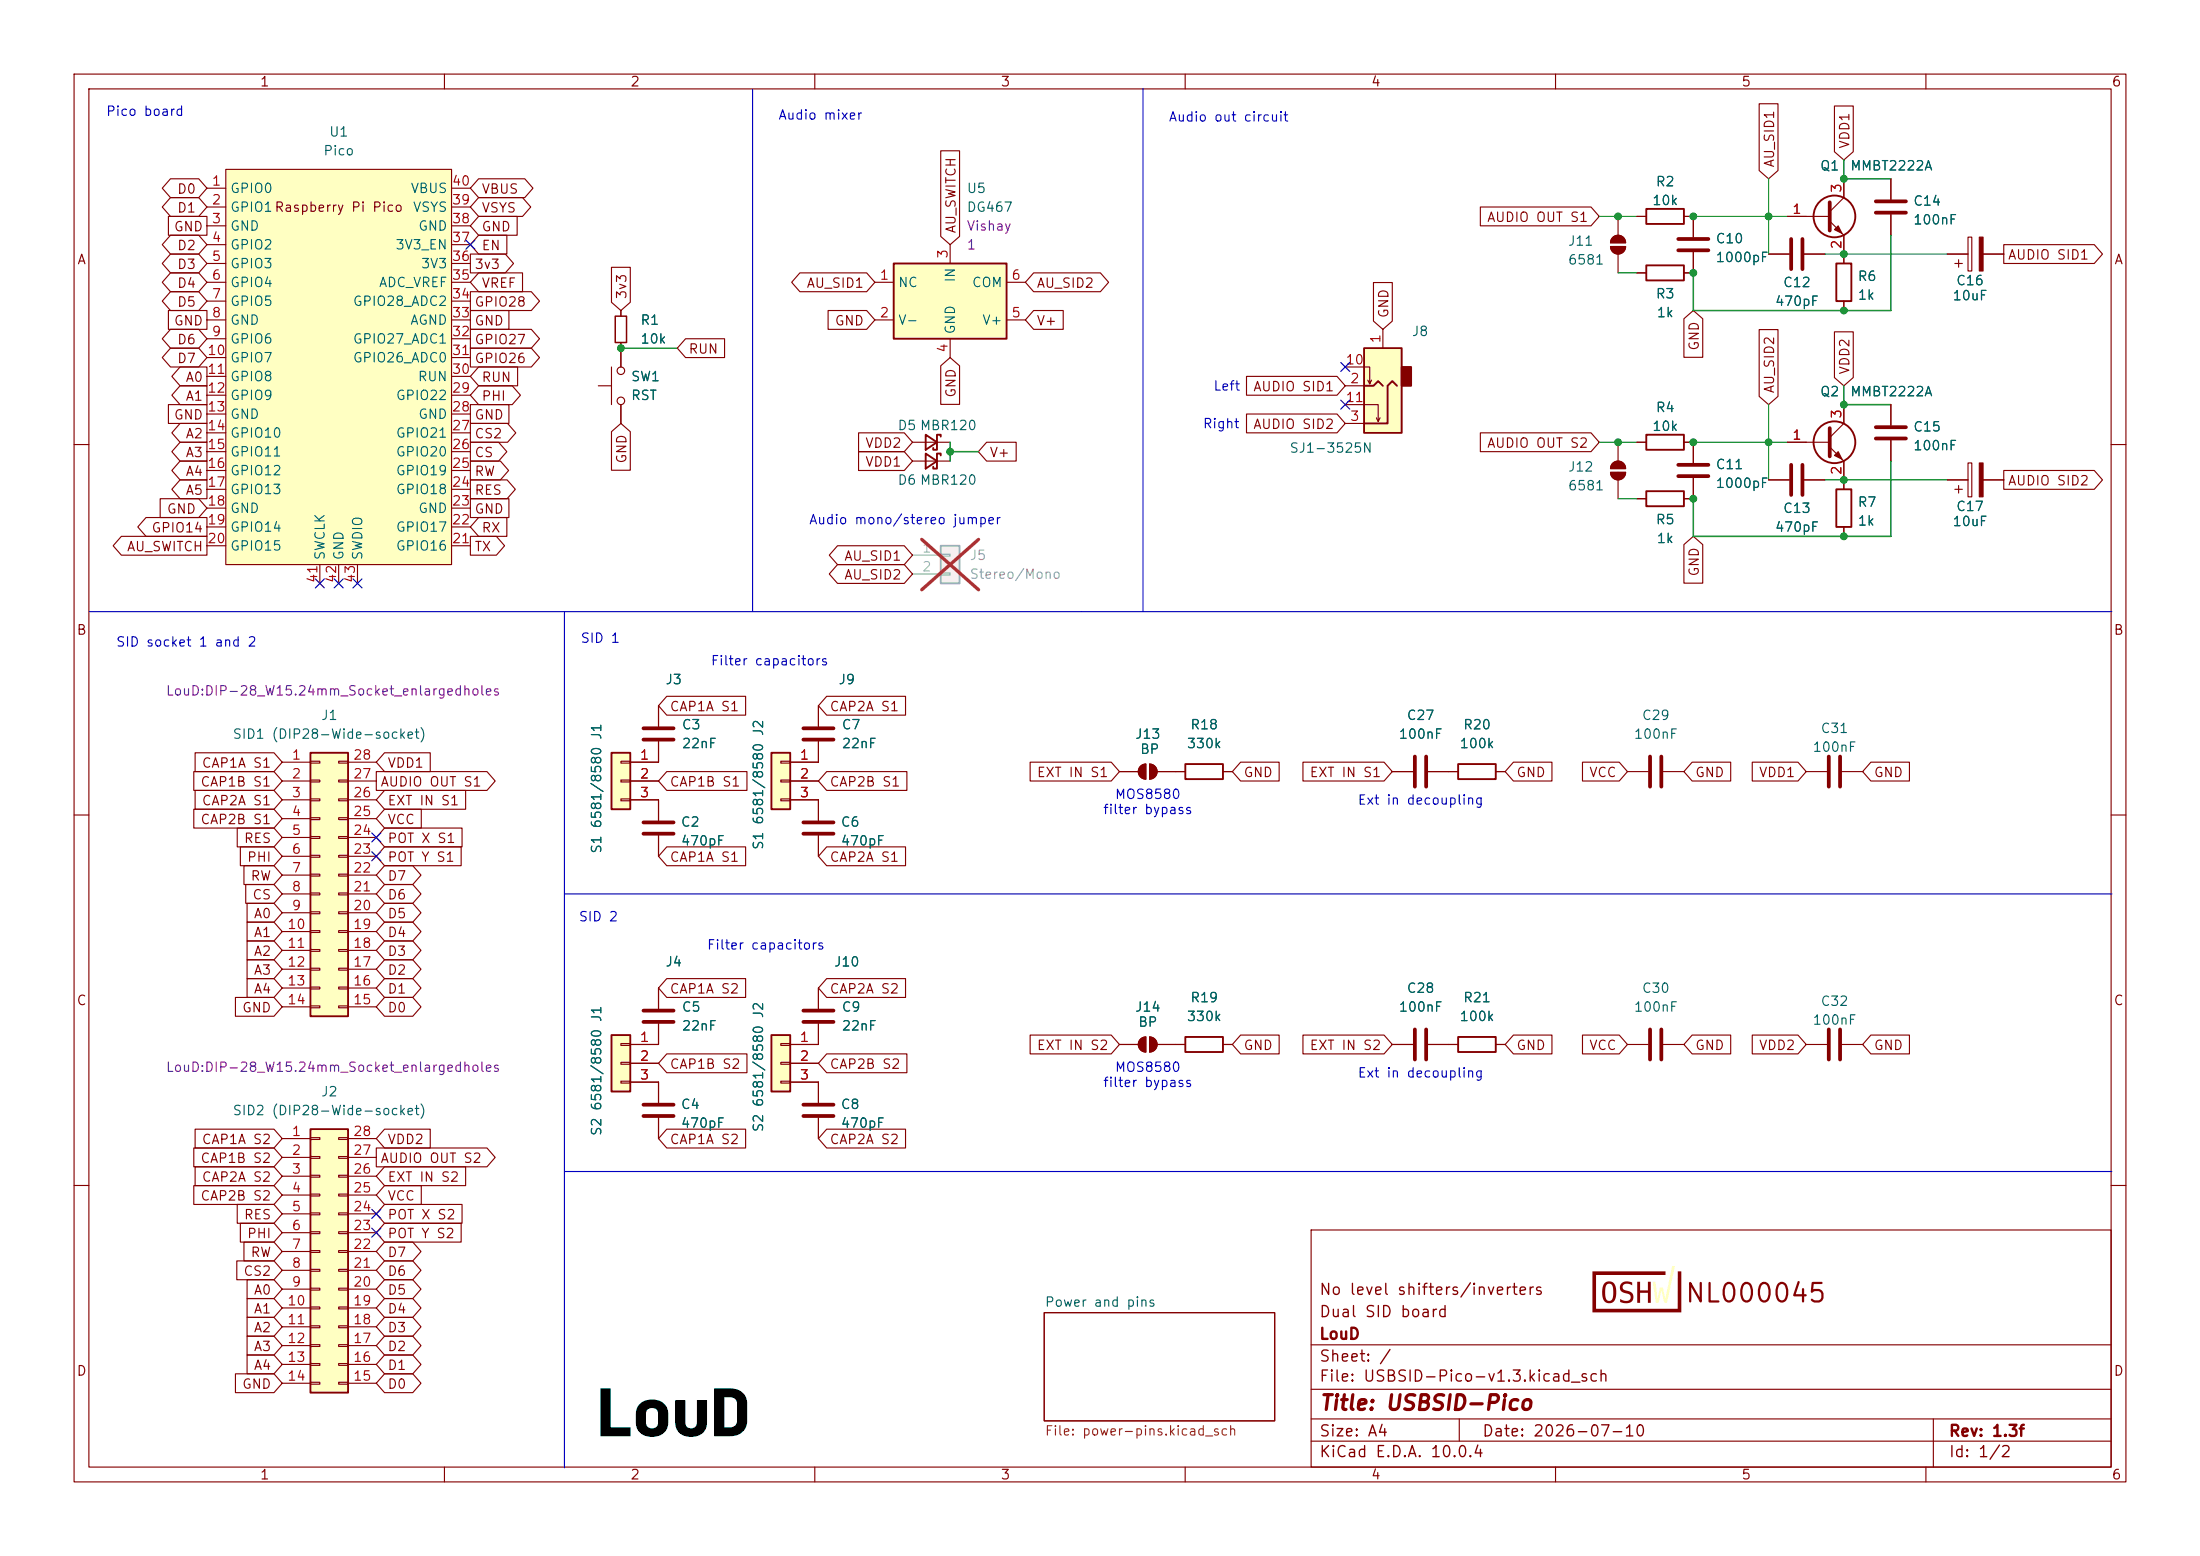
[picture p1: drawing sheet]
<svg xmlns="http://www.w3.org/2000/svg" width="297mm" height="210mm" viewBox="0 0 297 210" stroke-linecap="round" stroke-linejoin="round" font-family="sans-serif">
<g fill="none" stroke="#840000" stroke-width=".15">
<path d="M10 10h277v190h-277zM12 12h273v186h-273zM60 10v2M110 10v2M160 10v2M210 10v2M260 10v2M10 60h2M285 60h2M10 110h2M285 110h2M155.2 140a1.02 1.02 0 0 1 1 1 1.02 1.02 0 0 1-1 1z"/>
<path d="M151.1 141h2.6M154 140.3l.3-.3h.4v2a1.02 1.02 0 0 1-.9-.6 1.02 1.02 0 0 1 .2-1.1zM156.2 141h2.5M219.7 141h2.8M224.5 141h2.8M243.8 141h2.8M248.7 141h2.8M10 160h2M141 177.2h31.1v14.6h-31.1zM177 166h108v32h-108zM285 160h2M60 198v2"/>
<path d="M110 198v2M160 198v2M177 194.5h108M177 191.5h108M177 187.5h108M177 181.5h108M197 191.5v3M210 198v2M260 198v2M261 191.5v6.5"/>
</g>
<g fill="#840000" stroke="#840000" stroke-width=".15">
<path d="M155.2 140a1.02 1.02 0 0 1 1 1 1.02 1.02 0 0 1-1 1z"/>
<path d="M154 140.3l.3-.3h.4v2a1.02 1.02 0 0 1-.9-.6 1.02 1.02 0 0 1 .2-1.1z"/>
</g>
<path d="M222.8 138.9v4.1M224.3 138.9v4.1M246.9 138.9v4.1M248.4 138.9v4.1" fill="none" stroke="#840000" stroke-width=".51"/>
<path d="M223.1 173h.4l.3 2.3 .3-1.5h.4l.3 1.5 .9-4.4h.4l-1.1 4.9h-.3l-.4-1.7-.4 1.7h-.4z" fill="#ffffc2"/>
<g fill="#840000">
<path d="M216.6 173.2l.5-.2a1 1 0 0 1 1.1 1.2v.6l-.2 .6-.2 .3-.4 .2a.99 .99 0 0 1-1.1-1.2v-.3h.4l.1 .8 .2 .3h.4l.3-.2 .1-1.3-.1-.4-.2-.3h-.3l-.3 .1-.1 .3-.1 .7h-.4l.1-.8z"/>
<path d="M218.9 173.2l.6-.3 .8 .2v.4l-.4-.2h-.4l-.3 .1-.1 .3 .1 .3 .9 .3 .3 .4 .1 .6-.2 .3-.2 .2-.7 .1-.7-.2v-.4l.5 .2 .5 .1 .3-.2 .1-.3-.1-.4-.9-.3-.3-.2-.1-.6z"/>
<path d="M221 173h.4v1.2h1.1v-1.2h.4v2.8h-.4v-1.3h-1.1v1.3h-.4z"/>
<path d="M215 171.6h9.8v.5h-9.3v4.5h11v-5h.5v5.5h-12z"/>
</g>
<g fill="none" stroke="#840000" stroke-width=".15">
<path d="M238.8 34.3h2.8M243.6 34.3h2.8M262.9 34.3h2.8M263.9 35.6h1M264.4 35.1v1M265.7 32h.5v4.6h-.5zM267.7 34.3h2.8M80.8 52.1h1.7M82.5 49.5v5.1M83.8 41.9v.8M83.8 46.2v3.3M83.8 54.6v2.6"/>
<path d="M123.2 59.7h5.1M218.4 59.7v2.5M217.4 63.8h2.1a1.02 1.02 0 0 1-1.1 1 1.02 1.02 0 0 1-1-1zM217.7 62.5a1.02 1.02 0 0 1 1.1-.2 1.02 1.02 0 0 1 .7 .9h-2.1l.1-.4zM218.4 64.8v2.5M151.1 104.1h2.6M154 103.4l.3-.2 .4-.1v2.1a1.02 1.02 0 0 1-.9-.7 1.02 1.02 0 0 1 .2-1.1zM155.2 103.1a1.02 1.02 0 0 1 1 1 1.02 1.02 0 0 1-1 1.1zM156.2 104.1h3.8M165.1 104.1h1.3M158.7 141h1.3M165.1 141h1.3"/>
<circle cx="83.8" cy="50" r=".51"/>
<circle cx="83.8" cy="54.1" r=".51"/>
</g>
<path d="M125 58.7l1.5 1-1.5 1zM127 58.9v-.2h-.5v2h-.5v-.2M160 103.1h5.1v2.1h-5.1zM160 140h5.1v2h-5.1z" fill="none" stroke="#840000" stroke-width=".25"/>
<g fill="#840000" stroke="#840000" stroke-width=".15">
<path d="M155.2 103.1a1.02 1.02 0 0 1 1 1 1.02 1.02 0 0 1-1 1.1z"/>
<path d="M154 103.4l.3-.2 .4-.1v2.1a1.02 1.02 0 0 1-.9-.7 1.02 1.02 0 0 1 .2-1.1z"/>
<path d="M217.7 62.5a1.02 1.02 0 0 1 1.1-.2 1.02 1.02 0 0 1 .7 .9h-2.1l.1-.4z"/>
<path d="M217.4 63.8h2.1a1.02 1.02 0 0 1-1.1 1 1.02 1.02 0 0 1-1-1z"/>
<path d="M267.2 32h.5v4.6h-.5z"/>
</g>
<path d="M241.8 32.3v4M243.3 32.3v4" fill="none" stroke="#840000" stroke-width=".51"/>
<path d="M83.1 42.7h1.5v3.5h-1.5z" fill="none" stroke="#840000" stroke-width=".2"/>
<path d="M120.6 35.6h15.3v10.1h-15.3z" fill="#ffffc2"/>
<path d="M120.6 35.6h15.3v10.1h-15.3z" fill="none" stroke="#840000" stroke-width=".25"/>
<path d="M118.1 38.1h2.5M128.3 33v2.6M135.9 38.1h2.5M118.1 43.2h2.5M128.3 45.7v2.6M135.9 43.2h2.5" fill="none" stroke="#840000" stroke-width=".15"/>
<path d="M30.5 22.9h30.5v53.3h-30.5z" fill="#ffffc2"/>
<g fill="none" stroke="#840000" stroke-width=".15">
<path d="M27.9 25.4h2.6M27.9 27.9h2.6M27.9 30.5h2.6M27.9 33h2.6M27.9 35.6h2.6M27.9 38.1h2.6M30.5 22.9h30.5v53.3h-30.5zM61 25.4h2.5M61 27.9h2.5M61 30.5h2.5M61 33h2.5M61 35.6h2.5"/>
<path d="M61 38.1h2.5M27.9 40.6h2.6M27.9 43.2h2.6M27.9 45.7h2.6M27.9 48.3h2.6M27.9 50.8h2.6M27.9 53.3h2.6M27.9 55.9h2.6M27.9 58.4h2.6M61 40.6h2.5M61 43.2h2.5M61 45.7h2.5"/>
<path d="M61 48.3h2.5M61 50.8h2.5M61 53.3h2.5M61 55.9h2.5M61 58.4h2.5M27.9 61h2.6M27.9 63.5h2.6M27.9 66h2.6M27.9 68.6h2.6M27.9 71.1h2.6M27.9 73.7h2.6M43.2 76.2v2.5"/>
<path d="M45.7 76.2v2.5M48.3 76.2v2.5M61 61h2.5M61 63.5h2.5M61 66h2.5M61 68.6h2.5M61 71.1h2.5M61 73.7h2.5"/>
</g>
<path d="M127 73.7h2.5v5h-2.5z" fill="#f0f0f0"/>
<path d="M127 73.7h2.5v5h-2.5z" fill="none" stroke="#a1a1a1" stroke-width=".25"/>
<path d="M123.2 74.9h3.8M123.2 77.5h3.8M127 74.8h1.3v.3h-1.3zM127 77.3h1.3v.3h-1.3z" fill="none" stroke="#a1a1a1" stroke-width=".15"/>
<path d="M124.4 72.8l7.7 6.8M132.1 72.8l-7.7 6.8" fill="none" stroke="#e12e31" stroke-width=".46"/>
<path d="M184.1 47h5.1v11.4h-5.1z" fill="#ffffc2"/>
<path d="M189.2 49.5h1.3v2.6h-1.3z" fill="#840000" stroke="#840000" stroke-width=".25"/>
<g fill="none" stroke="#840000" stroke-width=".25">
<path d="M247.9 35.6h2v5h-2zM184.1 47h5.1v11.4h-5.1zM184.1 52.1h1.3l.7-.7 .6 .7M188.6 52.1l-.6-.7-.7 .7v5.1h-3.2M222.2 58.7h5.1v2h-5.1zM222.2 66.3h5.1v2h-5.1zM247.9 66h2v5.1h-2zM196.8 103.1h5.1v2.1h-5.1zM196.8 140h5.1v2h-5.1z"/>
<circle cx="247.6" cy="29.2" r="2.82"/>
</g>
<g fill="none" stroke="#840000" stroke-width=".15">
<path d="M217.4 33.3h2.1a1.02 1.02 0 0 1-1.1 1 1.02 1.02 0 0 1-1-1zM217.7 32.1a1.02 1.02 0 0 1 1.1-.3 1.02 1.02 0 0 1 .7 1h-2.1l.1-.5zM218.4 29.2v2.6M218.4 34.3v2.5M241.3 29.2h5.7M247 29.8l1.9 2v3.8M248.9 24.1v2.6l-1.9 1.9M255.3 24.1v2.8M255.3 29v2.8M181.6 54.6h4.5v2.3l.2-.5M181.6 49.5h3.3v2.3l.3-.5M181.6 52.1h2.5"/>
<path d="M181.6 57.2h2.5M184.7 51.3l.2 .5M185.8 56.4l.3 .5M186.7 44.5v2.5M221 59.7h1.2M227.3 59.7h1.3v2.8M248.9 40.6v1.3M221 67.3h1.2M228.6 64.5v2.8h-1.3M238.8 64.8h2.8M243.6 64.8h2.8M248.9 64.8v1.2"/>
<path d="M248.9 71.1v1.3M262.9 64.8h2.8M263.9 66h1M264.4 65.5v1M265.7 62.5h.5v4.6h-.5zM267.7 64.8h2.8M188 104.1h2.8M192.8 104.1h4M201.9 104.1h1.3M219.7 104.1h2.8M224.5 104.1h2.8M243.8 104.1h2.8"/>
<path d="M248.7 104.1h2.8M88.9 146.1v2.7M88.9 150.9v2.8M188 141h2.8M192.8 141h4M201.9 141h1.3"/>
</g>
<g fill="#840000" stroke="#840000" stroke-width=".15">
<path d="M217.7 32.1a1.02 1.02 0 0 1 1.1-.3 1.02 1.02 0 0 1 .7 1h-2.1l.1-.5z"/>
<path d="M217.4 33.3h2.1a1.02 1.02 0 0 1-1.1 1 1.02 1.02 0 0 1-1-1z"/>
<path d="M247.6 31l.6-.5 .5 1z"/>
<path d="M267.2 62.5h.5v4.6h-.5z"/>
</g>
<g fill="none" stroke="#840000" stroke-width=".51">
<path d="M247 27.3v3.8M253.2 27.2h4.1M253.2 28.7h4.1M226.6 62.7h4M226.6 64.3h4M241.8 62.7v4.1M243.3 62.7v4.1M191 102.1v4.1M192.5 102.1v4.1M222.8 102.1v4.1M224.3 102.1v4.1M246.9 102.1v4.1"/>
<path d="M248.4 102.1v4.1M191 138.9v4.1M192.5 138.9v4.1M86.9 150.6h4M86.9 149.1h4"/>
</g>
<path d="M104.1 139.7h2.6v7.6h-2.6z" fill="#ffffc2"/>
<path d="M104.1 139.7h2.6v7.6h-2.6z" fill="none" stroke="#840000" stroke-width=".25"/>
<path d="M88.9 108v2.7M88.9 112.8v2.8M105.4 140.8h1.3v.3h-1.3zM105.4 143.4h1.3v.2h-1.3zM105.4 145.9h1.3v.3h-1.3zM106.7 141h3.8M106.7 143.5h3.8M106.7 146.1h3.8v2.7M110.5 150.9v2.8" fill="none" stroke="#840000" stroke-width=".15"/>
<path d="M86.9 112.5h4M86.9 111h4M108.5 150.6h4M108.5 149.1h4" fill="none" stroke="#840000" stroke-width=".51"/>
<path d="M82.5 101.6h2.6v7.6h-2.6z" fill="#ffffc2"/>
<path d="M222.2 35.8h5.1v2h-5.1zM222.2 28.2h5.1v2h-5.1zM82.5 101.6h2.6v7.6h-2.6z" fill="none" stroke="#840000" stroke-width=".25"/>
<g fill="none" stroke="#840000" stroke-width=".15">
<path d="M221 36.8h1.2M221 29.2h1.2M227.3 29.2h1.3v2.8M228.6 34v2.8h-1.3M88.9 95.3v2.7M110.5 95.3v2.7M83.8 102.7h1.3v.3h-1.3zM83.8 105.3h1.3v.2h-1.3zM83.8 107.8h1.3v.3h-1.3zM85.1 105.4h3.8M85.1 108h3.8M88.9 100.1v2.8h-3.8"/>
<path d="M110.5 100.1v2.8M110.5 108v2.7M110.5 112.8v2.8M88.9 133.4v2.7M88.9 138.2v2.8M110.5 133.4v2.7M110.5 138.2v2.8"/>
</g>
<path d="M226.6 32.3h4M226.6 33.8h4M86.9 99.8h4M86.9 98.3h4M108.5 99.8h4M108.5 98.3h4M108.5 112.5h4M108.5 111h4M86.9 137.9h4M86.9 136.4h4M108.5 137.9h4M108.5 136.4h4" fill="none" stroke="#840000" stroke-width=".51"/>
<path d="M104.1 101.6h2.6v7.6h-2.6z" fill="#ffffc2"/>
<g fill="none" stroke="#840000" stroke-width=".25">
<path d="M104.1 101.6h2.6v7.6h-2.6z"/>
<circle cx="247.6" cy="59.7" r="2.82"/>
</g>
<path d="M241.3 59.7h5.7M248.9 54.6v2.6l-1.9 1.9M247 60.3l1.9 1.9v2.6M105.4 102.7h1.3v.3h-1.3zM105.4 105.3h1.3v.2h-1.3zM105.4 107.8h1.3v.3h-1.3zM106.7 102.9h3.8M106.7 105.4h3.8M106.7 108h3.8" fill="none" stroke="#840000" stroke-width=".15"/>
<path d="M247 57.8v3.8" fill="none" stroke="#840000" stroke-width=".51"/>
<path d="M247.6 61.5l.6-.5 .5 1z" fill="#840000" stroke="#840000" stroke-width=".15"/>
<path d="M41.9 152.4h5.1v35.6h-5.1z" fill="#ffffc2"/>
<path d="M41.9 152.4h5.1v35.6h-5.1z" fill="none" stroke="#840000" stroke-width=".25"/>
<g fill="none" stroke="#840000" stroke-width=".15">
<path d="M255.3 54.6v2.8M255.3 59.4v2.8M38.1 153.7h3.8M38.1 156.2h3.8M38.1 158.8h3.8M41.9 153.5h1.3v.3h-1.3zM41.9 156.1h1.3v.2h-1.3zM41.9 158.6h1.3v.3h-1.3zM45.7 153.5h1.3v.3h-1.3zM45.7 156.1h1.3v.2h-1.3zM45.7 158.6h1.3v.3h-1.3zM47 153.7h3.8"/>
<path d="M47 156.2h3.8M47 158.8h3.8M38.1 161.3h3.8M38.1 163.8h3.8M38.1 166.4h3.8M38.1 168.9h3.8M38.1 171.5h3.8M38.1 174h3.8M38.1 176.5h3.8M38.1 179.1h3.8M41.9 161.2h1.3v.2h-1.3zM41.9 163.7h1.3v.3h-1.3z"/>
<path d="M41.9 166.2h1.3v.3h-1.3zM41.9 168.8h1.3v.2h-1.3zM41.9 171.3h1.3v.3h-1.3zM41.9 173.9h1.3v.2h-1.3zM41.9 176.4h1.3v.3h-1.3zM41.9 178.9h1.3v.3h-1.3zM45.7 161.2h1.3v.2h-1.3zM45.7 163.7h1.3v.3h-1.3zM45.7 166.2h1.3v.3h-1.3zM45.7 168.8h1.3v.2h-1.3zM45.7 171.3h1.3v.3h-1.3zM45.7 173.9h1.3v.2h-1.3z"/>
<path d="M45.7 176.4h1.3v.3h-1.3zM45.7 178.9h1.3v.3h-1.3zM47 161.3h3.8M47 163.8h3.8M47 166.4h3.8M47 168.9h3.8M47 171.5h3.8M47 174h3.8M47 176.5h3.8M47 179.1h3.8M38.1 181.6h3.8M38.1 184.2h3.8"/>
<path d="M38.1 186.7h3.8M41.9 181.5h1.3v.2h-1.3zM41.9 184h1.3v.3h-1.3zM41.9 186.6h1.3v.2h-1.3zM45.7 181.5h1.3v.2h-1.3zM45.7 184h1.3v.3h-1.3zM45.7 186.6h1.3v.2h-1.3zM47 181.6h3.8M47 184.2h3.8M47 186.7h3.8"/>
</g>
<path d="M253.2 57.7h4.1M253.2 59.2h4.1" fill="none" stroke="#840000" stroke-width=".51"/>
<path d="M82.5 139.7h2.6v7.6h-2.6z" fill="#ffffc2"/>
<path d="M125 61.2l1.5 1-1.5 1zM127 61.5v-.3h-.5v2h-.5v-.2M82.5 139.7h2.6v7.6h-2.6z" fill="none" stroke="#840000" stroke-width=".25"/>
<path d="M123.2 62.2h5.1M83.8 140.8h1.3v.3h-1.3zM83.8 143.4h1.3v.2h-1.3zM83.8 145.9h1.3v.3h-1.3zM85.1 141h3.8M85.1 143.5h3.8M85.1 146.1h3.8" fill="none" stroke="#840000" stroke-width=".15"/>
<path d="M41.9 101.6h5.1v35.6h-5.1z" fill="#ffffc2"/>
<path d="M41.9 101.6h5.1v35.6h-5.1z" fill="none" stroke="#840000" stroke-width=".25"/>
<g fill="none" stroke="#840000" stroke-width=".15">
<path d="M237.5 14h2.5v9l-1.2 1.1-1.3-1.1zM247.6 14.3h2.6v6.2l-1.3 1.1-1.3-1.1zM22.7 29.2h5.2v2.6h-5.2zM23 36.8h3.8l1.1 1.3-1.1 1.3h-3.8l-1.1-1.3zM23 34.3h3.8l1.1 1.3-1.1 1.2h-3.8l-1.1-1.2zM23 26.7h3.8l1.1 1.2-1.1 1.3h-3.8l-1.1-1.3zM23 31.7h3.8l1.1 1.3-1.1 1.3h-3.8l-1.1-1.3zM23 24.1h3.8l1.1 1.3-1.1 1.3h-3.8l-1.1-1.3zM23 39.4h3.8l1.1 1.2-1.1 1.3h-3.8l-1.1-1.3zM63.5 34.3h4.7l1.1 1.3-1.1 1.2h-4.7zM63.5 39.4h8.2l1.1 1.2-1.1 1.3h-8.2zM64.6 26.7h5.9l1.2 1.2-1.2 1.3h-5.9l-1.1-1.3z"/>
<path d="M64.6 24.1h6.2l1.2 1.3-1.2 1.3h-6.2l-1.1-1.3zM64.6 31.7h3.8v2.6h-3.8l-1.1-1.3zM64.6 29.2h5.2v2.6h-5.2l-1.1-1.3zM64.6 36.8h5.9v2.6h-5.9l-1.1-1.3zM82.5 36.1h2.6v4.7l-1.3 1.1-1.3-1.1zM108 36.8h9l1.1 1.3-1.1 1.3h-9l-1.1-1.3zM127 20.4h2.5v11.5l-1.2 1.1-1.3-1.1zM139.5 36.8h9.1l1.1 1.3-1.1 1.3h-9.1l-1.1-1.3zM185.4 38.1h2.6v5.2l-1.3 1.2-1.3-1.2zM199.8 27.9h15l1.1 1.3-1.1 1.3h-15zM221 29.2h1.2M221 36.8h1.2"/>
<path d="M227.3 29.2h1.3v2.8M228.6 34v2.8h-1.3M238.8 34.3h2.8M241.3 29.2h2.5M243.6 34.3h2.8M248.9 24.1v2.6M248.9 31.8v3.8M255.3 24.1v2.8M255.3 29v2.8M262.9 34.3h2.8M267.7 34.3h2.8M270.5 33h12.2l1.1 1.3-1.1 1.3h-12.2z"/>
<path d="M22.7 54.6h5.2v2.6h-5.2zM22.7 41.9h5.2v2.6h-5.2zM23 47h3.8l1.1 1.3-1.1 1.2h-3.8l-1.1-1.2zM23 44.4h3.8l1.1 1.3-1.1 1.3h-3.8l-1.1-1.3zM24.3 49.5h3.6v2.6h-3.6l-1.1-1.3zM24.3 59.7h3.6v2.5h-3.6l-1.1-1.2zM24.3 57.1h3.6v2.6h-3.6l-1.1-1.3zM24.3 52.1h3.6v2.5h-3.6l-1.1-1.3zM63.5 59.7h3.8l1.1 1.3-1.1 1.2h-3.8zM63.5 54.6h5.2v2.6h-5.2zM63.5 57.1h5l1.1 1.3-1.1 1.3h-5zM63.5 44.4h8.2l1.1 1.3-1.1 1.3h-8.2z"/>
<path d="M63.5 41.9h5.2v2.6h-5.2zM63.5 47h8.2l1.1 1.3-1.1 1.2h-8.2zM64.6 52.1h4.6l1.1 1.2-1.1 1.3h-4.6l-1.1-1.3zM64.6 49.5h5.3v2.6h-5.3l-1.1-1.3zM82.5 58.3l1.3-1.1 1.3 1.1v5.2h-2.6zM83.8 41.9v.8M83.8 46.2v3.3M83.8 54.6v2.6M92.6 45.7h5.2v2.6h-5.2l-1.2-1.3zM111.8 41.9h5.2l1.1 1.3-1.1 1.3h-5.2zM115.9 58.4h6.2l1.1 1.3-1.1 1.3h-6.2zM127 49.4l1.3-1.1 1.2 1.1v5.2h-2.5z"/>
<path d="M133.2 59.7h4v2.5h-4l-1.1-1.2zM139.5 41.9h4v2.6h-4l-1.1-1.3zM168.3 50.8h12.2l1.1 1.3-1.1 1.2h-12.2zM168.3 55.9h12.2l1.1 1.3-1.1 1.2h-12.2zM199.8 58.4h15l1.1 1.3-1.1 1.3h-15zM221 59.7h1.2M227.3 43l1.3-1.1 1.3 1.1v5.2h-2.6zM227.3 59.7h1.3v2.8M237.5 44.5h2.5v9l-1.2 1.1-1.3-1.1zM241.3 59.7h2.5M247.6 44.8h2.6v6.2l-1.3 1.1-1.3-1.1zM248.9 40.6v1.3"/>
<path d="M248.9 54.6v2.6M255.3 54.6v2.8M255.3 59.4v2.8M16.4 72.4h11.5v2.5h-11.5l-1.1-1.2zM19.7 69.8h8.2v2.6h-8.2l-1.1-1.3zM21.6 67.3h5.2l1.1 1.3-1.1 1.3h-5.2zM24.3 62.2h3.6v2.6h-3.6l-1.1-1.3zM24.3 64.8h3.6v2.5h-3.6l-1.1-1.3zM63.5 67.3h5.2v2.6h-5.2zM63.5 72.4h3.5l1.1 1.3-1.1 1.2h-3.5zM63.5 62.2h4.1l1.1 1.3-1.1 1.3h-4.1zM63.5 64.8h5l1.1 1.2-1.1 1.3h-5z"/>
<path d="M64.6 69.8h3.8v2.6h-3.8l-1.1-1.3zM113.1 73.7h9l1.1 1.2-1.1 1.3h-9l-1.1-1.3zM113.1 76.2h9l1.1 1.3-1.1 1.2h-9l-1.1-1.2zM115.9 61h6.2l1.1 1.2-1.1 1.3h-6.2zM221 67.3h1.2M227.3 73.5l1.3-1.1 1.3 1.1v5.2h-2.6zM228.6 64.5v2.8h-1.3M238.8 64.8h2.8M243.6 64.8h2.8M248.9 62.2v3.8M248.9 71.1v1.3M262.9 64.8h2.8"/>
<path d="M267.7 64.8h2.8M270.5 63.5h12.2l1.1 1.3-1.1 1.2h-12.2zM88.9 95.3v2.7M90 94h10.7v2.5h-10.7l-1.1-1.2zM110.5 95.3v2.7M111.6 94h10.6v2.5h-10.6l-1.1-1.2zM26.2 104.1h10.8l1.1 1.3-1.1 1.3h-10.8zM26.2 109.2h10.8l1.1 1.3-1.1 1.3h-10.8zM26.3 101.6h10.7l1.1 1.3-1.1 1.2h-10.7zM26.3 106.7h10.7l1.1 1.3-1.1 1.2h-10.7zM32 111.8h5l1.1 1.2-1.1 1.3h-5zM32.4 114.3h4.6l1.1 1.3-1.1 1.2h-4.6z"/>
<path d="M32.9 116.8h4.1l1.1 1.3-1.1 1.3h-4.1zM33.2 119.4h3.8l1.1 1.3-1.1 1.2h-3.8zM38.1 102.9h3.8M38.1 105.4h3.8M38.1 108h3.8M38.1 110.5h3.8M38.1 113h3.8M38.1 115.6h3.8M38.1 118.1h3.8M41.9 102.7h1.3v.3h-1.3zM41.9 105.3h1.3v.2h-1.3zM41.9 107.8h1.3v.3h-1.3z"/>
<path d="M41.9 110.4h1.3v.2h-1.3zM41.9 112.9h1.3v.3h-1.3zM41.9 115.4h1.3v.3h-1.3zM41.9 118h1.3v.2h-1.3zM45.7 102.7h1.3v.3h-1.3zM45.7 105.3h1.3v.2h-1.3zM45.7 107.8h1.3v.3h-1.3zM45.7 110.4h1.3v.2h-1.3zM45.7 112.9h1.3v.3h-1.3zM45.7 115.4h1.3v.3h-1.3zM45.7 118h1.3v.2h-1.3zM47 102.9h3.8"/>
<path d="M47 105.4h3.8M47 108h3.8M47 110.5h3.8M47 113h3.8M47 115.6h3.8M47 118.1h3.8M50.8 104.1h14.9l1.2 1.3-1.2 1.3h-14.9zM51.9 119.4h3.8l1.1 1.3-1.1 1.2h-3.8l-1.1-1.2zM51.9 116.8h3.8l1.1 1.3-1.1 1.3h-3.8l-1.1-1.3zM51.9 109.2h5v2.6h-5l-1.1-1.3zM51.9 101.6h6.2v2.5h-6.2l-1.1-1.2zM51.9 106.7h11v2.5h-11l-1.1-1.2z"/>
<path d="M51.9 111.8h10.5v2.5h-10.5l-1.1-1.3zM51.9 114.3h10.4v2.5h-10.4l-1.1-1.2zM85.1 105.4h3.8M85.1 108h3.8v2.7M88.9 100.1v2.8h-3.8M88.9 112.8v2.8M90 104.1h10.8v2.6h-10.8l-1.1-1.3zM90 114.3h10.7v2.5h-10.7l-1.1-1.2zM106.7 105.4h3.8M106.7 108h3.8v2.7M110.5 100.1v2.8h-3.8M110.5 112.8v2.8"/>
<path d="M111.6 114.3h10.6v2.5h-10.6l-1.1-1.2zM111.6 104.1h10.8v2.6h-10.8l-1.1-1.3zM139.1 102.9h10.9l1.1 1.2-1.1 1.3h-10.9zM151.1 104.1h2.6M156.2 104.1h3.8M165.1 104.1h1.3M167.5 102.9h5.2v2.5h-5.2l-1.1-1.3zM175.9 102.9h10.9l1.2 1.2-1.2 1.3h-10.9zM188 104.1h2.8M192.8 104.1h4M201.9 104.1h1.3M204.3 102.9h5.2v2.5h-5.2l-1.1-1.3z"/>
<path d="M213.6 102.9h5l1.1 1.2-1.1 1.3h-5zM228.4 102.9h5.2v2.5h-5.2l-1.1-1.3zM236.6 102.9h6.1l1.1 1.2-1.1 1.3h-6.1zM252.6 102.9h5.2v2.5h-5.2l-1.1-1.3zM31.8 134.6h5.2l1.1 1.3-1.1 1.3h-5.2zM33.4 121.9h3.6l1.1 1.3-1.1 1.3h-3.6zM33.4 132.1h3.6l1.1 1.3-1.1 1.2h-3.6zM33.4 129.5h3.6l1.1 1.3-1.1 1.3h-3.6zM33.4 124.5h3.6l1.1 1.2-1.1 1.3h-3.6zM33.4 127h3.6l1.1 1.3-1.1 1.2h-3.6zM38.1 120.7h3.8M38.1 123.2h3.8"/>
<path d="M38.1 125.7h3.8M38.1 128.3h3.8M38.1 130.8h3.8M38.1 133.4h3.8M38.1 135.9h3.8M41.9 120.5h1.3v.3h-1.3zM41.9 123.1h1.3v.2h-1.3zM41.9 125.6h1.3v.3h-1.3zM41.9 128.1h1.3v.3h-1.3zM41.9 130.7h1.3v.2h-1.3zM41.9 133.2h1.3v.3h-1.3zM41.9 135.8h1.3v.2h-1.3z"/>
<path d="M45.7 120.5h1.3v.3h-1.3zM45.7 123.1h1.3v.2h-1.3zM45.7 125.6h1.3v.3h-1.3zM45.7 128.1h1.3v.3h-1.3zM45.7 130.7h1.3v.2h-1.3zM45.7 133.2h1.3v.3h-1.3zM45.7 135.8h1.3v.2h-1.3zM47 120.7h3.8M47 123.2h3.8M47 125.7h3.8M47 128.3h3.8M47 130.8h3.8"/>
<path d="M47 133.4h3.8M47 135.9h3.8M51.9 134.6h3.8l1.1 1.3-1.1 1.3h-3.8l-1.1-1.3zM51.9 127h3.8l1.1 1.3-1.1 1.2h-3.8l-1.1-1.2zM51.9 121.9h3.8l1.1 1.3-1.1 1.3h-3.8l-1.1-1.3zM51.9 124.5h3.8l1.1 1.2-1.1 1.3h-3.8l-1.1-1.3zM51.9 129.5h3.8l1.1 1.3-1.1 1.3h-3.8l-1.1-1.3zM51.9 132.1h3.8l1.1 1.3-1.1 1.2h-3.8l-1.1-1.2zM88.9 138.2v2.8h-3.8M88.9 133.4v2.7M90 132.1h10.7v2.5h-10.7l-1.1-1.2zM110.5 138.2v2.8h-3.8"/>
<path d="M110.5 133.4v2.7M111.6 132.1h10.6v2.5h-10.6l-1.1-1.2zM139.1 139.7h10.9l1.1 1.3-1.1 1.2h-10.9zM167.5 139.7h5.2v2.5h-5.2l-1.1-1.2zM175.9 139.7h10.9l1.2 1.3-1.2 1.2h-10.9zM204.3 139.7h5.2v2.5h-5.2l-1.1-1.2zM213.6 139.7h5l1.1 1.3-1.1 1.2h-5zM228.4 139.7h5.2v2.5h-5.2l-1.1-1.2zM236.6 139.7h6.1l1.1 1.3-1.1 1.2h-6.1zM252.6 139.7h5.2v2.5h-5.2l-1.1-1.2zM26.2 154.9h10.8l1.1 1.3-1.1 1.3h-10.8zM26.3 152.4h10.7l1.1 1.3-1.1 1.2h-10.7z"/>
<path d="M26.3 157.5h10.7l1.1 1.3-1.1 1.2h-10.7zM50.8 154.9h14.9l1.2 1.3-1.2 1.3h-14.9zM51.9 152.4h6.2v2.5h-6.2l-1.1-1.2zM51.9 157.5h11v2.5h-11l-1.1-1.2zM85.1 146.1h3.8v2.7M85.1 143.5h3.8M88.9 150.9v2.8M90 142.2h10.8v2.6h-10.8l-1.1-1.3zM90 152.4h10.7v2.5h-10.7l-1.1-1.2zM106.7 146.1h3.8v2.7M106.7 143.5h3.8M110.5 150.9v2.8"/>
<path d="M111.6 142.2h10.8v2.6h-10.8l-1.1-1.3zM111.6 152.4h10.6v2.5h-10.6l-1.1-1.2zM151.1 141h2.6M156.2 141h3.8M165.1 141h1.3M188 141h2.8M192.8 141h4M201.9 141h1.3M26.2 160h10.8l1.1 1.3-1.1 1.3h-10.8zM32 170.2h5l1.1 1.3-1.1 1.2h-5zM32 162.6h5l1.1 1.2-1.1 1.3h-5zM32.4 165.1h4.6l1.1 1.3-1.1 1.2h-4.6z"/>
<path d="M32.9 167.6h4.1l1.1 1.3-1.1 1.3h-4.1zM33.4 172.7h3.6l1.1 1.3-1.1 1.3h-3.6zM33.4 177.8h3.6l1.1 1.3-1.1 1.2h-3.6zM33.4 175.3h3.6l1.1 1.2-1.1 1.3h-3.6zM51.9 165.1h10.4v2.5h-10.4l-1.1-1.2zM51.9 162.6h10.5v2.5h-10.5l-1.1-1.3zM51.9 167.6h3.8l1.1 1.3-1.1 1.3h-3.8l-1.1-1.3zM51.9 160h5v2.6h-5l-1.1-1.3zM51.9 172.7h3.8l1.1 1.3-1.1 1.3h-3.8l-1.1-1.3zM51.9 177.8h3.8l1.1 1.3-1.1 1.2h-3.8l-1.1-1.2zM51.9 175.3h3.8l1.1 1.2-1.1 1.3h-3.8l-1.1-1.3zM51.9 170.2h3.8l1.1 1.3-1.1 1.2h-3.8l-1.1-1.2z"/>
<path d="M31.8 185.4h5.2l1.1 1.3-1.1 1.3h-5.2zM33.4 180.3h3.6l1.1 1.3-1.1 1.3h-3.6zM33.4 182.9h3.6l1.1 1.3-1.1 1.2h-3.6zM51.9 180.3h3.8l1.1 1.3-1.1 1.3h-3.8l-1.1-1.3zM51.9 182.9h3.8l1.1 1.3-1.1 1.2h-3.8l-1.1-1.2zM51.9 185.4h3.8l1.1 1.3-1.1 1.3h-3.8l-1.1-1.3z"/>
</g>
<path d="M101.6 12.1v70.5M154.3 11.9v70.7M12.1 82.6h273M76.2 82.6v115.5M76.2 120.7h208.9M76.2 158.1h208.9" fill="none" stroke="#0000c2" stroke-width=".15"/>
<path d="M248.9 21.6v2.5h6.4M255.3 31.8v10.1h-26.7v-5.1M128.3 59.7v2.5M248.9 52.1v2.5h6.4M128.3 61h3.8M255.3 62.2v10.2h-26.7v-5.1" fill="none" stroke="#009600" stroke-width=".2"/>
<path d="M215.9 29.2h5.1M218.4 36.8h2.6M228.6 29.2h12.7M238.8 24.1v10.2M246.4 34.3h16.5M83.8 47h7.6M215.9 59.7h5.1M228.6 59.7h12.7M238.8 54.6v10.2M218.4 67.3h2.6M246.4 64.8h16.5" fill="none" stroke="#009600" stroke-width=".15"/>
<g fill="none" stroke="#000084" stroke-width=".15">
<path d="M62.9 32.4l1.2 1.2M64.1 32.4l-1.2 1.2M181 48.9l1.2 1.2M181 54l1.2 1.2M182.2 48.9l-1.2 1.2M182.2 54l-1.2 1.2M42.6 78.1l1.2 1.2M43.8 78.1l-1.2 1.2M45.1 78.1l1.2 1.2M46.3 78.1l-1.2 1.2M47.7 78.1l1.2 1.2M48.9 78.1l-1.2 1.2"/>
<path d="M50.2 112.4l1.2 1.2M50.2 115l1.2 1.2M51.4 112.4l-1.2 1.2M51.4 115l-1.2 1.2M50.2 163.2l1.2 1.2M50.2 165.8l1.2 1.2M51.4 163.2l-1.2 1.2M51.4 165.8l-1.2 1.2"/>
</g>
<g fill="#009600" stroke="#009600" stroke-width=".14">
<circle cx="248.9" cy="54.6" r=".46"/>
<circle cx="238.8" cy="29.2" r=".46"/>
<circle cx="218.4" cy="59.7" r=".46"/>
<circle cx="228.6" cy="59.7" r=".46"/>
<circle cx="248.9" cy="24.1" r=".46"/>
<circle cx="248.9" cy="34.3" r=".46"/>
<circle cx="248.9" cy="41.9" r=".46"/>
<circle cx="218.4" cy="29.2" r=".46"/>
<circle cx="228.6" cy="29.2" r=".46"/>
<circle cx="228.6" cy="36.8" r=".46"/>
<circle cx="248.9" cy="64.8" r=".46"/>
<circle cx="248.9" cy="72.4" r=".46"/>
<circle cx="238.8" cy="59.7" r=".46"/>
<circle cx="228.6" cy="67.3" r=".46"/>
<circle cx="83.8" cy="47" r=".46"/>
<circle cx="128.3" cy="61" r=".46"/>
</g>
<text font-size="8.8" x="80" y="193.8">LouD</text>
<text font-size="2.5" fill="#840000" x="227.3" y="176.4">NL000045</text>
<text font-size="2" fill="#840000" x="178" y="190.8">Title: USBSID-Pico</text>
<g font-size="1.5" fill="#840000">
<text x="178" y="178.2">Dual SID board</text>
<text x="178" y="175.2">No level shifters/inverters</text>
<text x="178" y="184.2">Sheet: /</text>
<text x="178" y="181.2">LouD</text>
<text x="178" y="186.9">File: USBSID-Pico-v1.3.kicad_sch</text>
<text x="178" y="197.1">KiCad E.D.A. 10.0.4</text>
<text x="178" y="194.3">Size: A4</text>
<text x="200" y="194.3">Date: 2026-07-10</text>
<text x="263" y="194.3">Rev: 1.3f</text>
<text x="263" y="197.1">Id: 1/2</text>
</g>
<g font-size="1.3" fill="#840000">
<text x="35" y="12">1</text>
<text x="85" y="12">2</text>
<text x="135" y="12">3</text>
<text x="185" y="12">4</text>
<text x="235" y="12">5</text>
<text x="285" y="12">6</text>
<text x="239.8" y="22.7" transform="rotate(-90 239.8 22.7)">AU_SID1</text>
<text x="250" y="20.2" transform="rotate(-90 250 20.2)">VDD1</text>
<text x="23.8" y="29">D1</text>
<text x="23.8" y="26.5">D0</text>
<text x="64.9" y="29">VSYS</text>
<text x="64.9" y="26.5">VBUS</text>
<text x="10.3" y="36">A</text>
<text x="23.4" y="31.5">GND</text>
<text x="23.8" y="34.1">D2</text>
<text x="64.9" y="34.1">EN</text>
<text x="64.9" y="31.5">GND</text>
<text x="129.3" y="31.6" transform="rotate(-90 129.3 31.6)">AU_SWITCH</text>
<text x="200.7" y="30.3">AUDIO OUT S1</text>
<text x="271" y="35.4">AUDIO SID1</text>
<text x="285.3" y="36">A</text>
<text x="23.8" y="39.2">D4</text>
<text x="23.8" y="36.6">D3</text>
<text x="23.8" y="41.7">D5</text>
<text x="64" y="36.6">3v3</text>
<text x="64" y="41.7">GPIO28</text>
<text x="64.9" y="39.2">VREF</text>
<text x="84.9" y="40.5" transform="rotate(-90 84.9 40.5)">3v3</text>
<text x="108.8" y="39.2">AU_SID1</text>
<text x="139.9" y="39.2">AU_SID2</text>
<text x="23.4" y="44.2">GND</text>
<text x="23.8" y="46.8">D6</text>
<text x="64" y="46.8">GPIO27</text>
<text x="64" y="44.2">GND</text>
<text x="112.6" y="44.2">GND</text>
<text x="139.9" y="44.2">V+</text>
<text x="187.8" y="43" transform="rotate(-90 187.8 43)">GND</text>
<text x="229.7" y="47.4" transform="rotate(-90 229.7 47.4)">GND</text>
<text x="23.8" y="49.3">D7</text>
<text x="25" y="51.9">A0</text>
<text x="64" y="49.3">GPIO26</text>
<text x="64.9" y="51.9">RUN</text>
<text x="92.9" y="48.1">RUN</text>
<text x="129.3" y="53.8" transform="rotate(-90 129.3 53.8)">GND</text>
<text x="169.1" y="53.1">AUDIO SID1</text>
<text x="239.8" y="53.2" transform="rotate(-90 239.8 53.2)">AU_SID2</text>
<text x="250" y="50.6" transform="rotate(-90 250 50.6)">VDD2</text>
<text x="23.4" y="56.9">GND</text>
<text x="25" y="59.5">A2</text>
<text x="25" y="54.4">A1</text>
<text x="64" y="56.9">GND</text>
<text x="64" y="59.5">CS2</text>
<text x="64.9" y="54.4">PHI</text>
<text x="169.1" y="58.2">AUDIO SID2</text>
<text x="25" y="62">A3</text>
<text x="25" y="64.6">A4</text>
<text x="64" y="64.6">RW</text>
<text x="64" y="62">CS</text>
<text x="84.9" y="62.7" transform="rotate(-90 84.9 62.7)">GND</text>
<text x="116.7" y="60.8">VDD2</text>
<text x="116.7" y="63.3">VDD1</text>
<text x="133.5" y="62">V+</text>
<text x="200.7" y="60.8">AUDIO OUT S2</text>
<text x="271" y="65.8">AUDIO SID2</text>
<text x="22.4" y="69.6">GND</text>
<text x="25" y="67.1">A5</text>
<text x="64" y="69.6">GND</text>
<text x="64" y="67.1">RES</text>
<text x="17" y="74.7">AU_SWITCH</text>
<text x="20.4" y="72.2">GPIO14</text>
<text x="64" y="74.7">TX</text>
<text x="64.9" y="72.2">RX</text>
<text x="113.9" y="76">AU_SID1</text>
<text x="229.7" y="77.9" transform="rotate(-90 229.7 77.9)">GND</text>
<text x="113.9" y="78.5">AU_SID2</text>
<text x="10.3" y="86">B</text>
<text x="285.3" y="86">B</text>
<text x="90.3" y="96.3">CAP1A S1</text>
<text x="111.9" y="96.3">CAP2A S1</text>
<text x="27" y="106.5">CAP1B S1</text>
<text x="27.2" y="103.9">CAP1A S1</text>
<text x="51.3" y="106.5">AUDIO OUT S1</text>
<text x="52.2" y="103.9">VDD1</text>
<text x="90.3" y="106.5">CAP1B S1</text>
<text x="111.9" y="106.5">CAP2B S1</text>
<text x="139.9" y="105.2">EXT IN S1</text>
<text x="167.8" y="105.2">GND</text>
<text x="176.7" y="105.2">EXT IN S1</text>
<text x="204.6" y="105.2">GND</text>
<text x="214.4" y="105.2">VCC</text>
<text x="228.8" y="105.2">GND</text>
<text x="237.4" y="105.2">VDD1</text>
<text x="252.9" y="105.2">GND</text>
<text x="27" y="111.6">CAP2B S1</text>
<text x="27.2" y="109">CAP2A S1</text>
<text x="52.2" y="111.6">VCC</text>
<text x="52.2" y="109">EXT IN S1</text>
<text x="32.8" y="114.1">RES</text>
<text x="33.3" y="116.6">PHI</text>
<text x="33.7" y="119.2">RW</text>
<text x="52.2" y="119.2">D7</text>
<text x="52.2" y="114.1">POT X S1</text>
<text x="52.2" y="116.6">POT Y S1</text>
<text x="90.3" y="116.6">CAP1A S1</text>
<text x="111.9" y="116.6">CAP2A S1</text>
<text x="34" y="121.7">CS</text>
<text x="34.2" y="124.3">A0</text>
<text x="52.2" y="121.7">D6</text>
<text x="52.2" y="124.3">D5</text>
<text x="34.2" y="131.9">A3</text>
<text x="34.2" y="126.8">A1</text>
<text x="34.2" y="129.3">A2</text>
<text x="52.2" y="129.3">D3</text>
<text x="52.2" y="126.8">D4</text>
<text x="52.2" y="131.9">D2</text>
<text x="10.3" y="136">C</text>
<text x="32.6" y="137">GND</text>
<text x="34.2" y="134.4">A4</text>
<text x="52.2" y="137">D0</text>
<text x="52.2" y="134.4">D1</text>
<text x="90.3" y="134.4">CAP1A S2</text>
<text x="111.9" y="134.4">CAP2A S2</text>
<text x="285.3" y="136">C</text>
<text x="139.9" y="142">EXT IN S2</text>
<text x="167.8" y="142">GND</text>
<text x="176.7" y="142">EXT IN S2</text>
<text x="204.6" y="142">GND</text>
<text x="214.4" y="142">VCC</text>
<text x="228.8" y="142">GND</text>
<text x="237.4" y="142">VDD2</text>
<text x="252.9" y="142">GND</text>
<text x="90.3" y="144.6">CAP1B S2</text>
<text x="111.9" y="144.6">CAP2B S2</text>
<text x="27.2" y="154.7">CAP1A S2</text>
<text x="52.2" y="154.7">VDD2</text>
<text x="90.3" y="154.7">CAP1A S2</text>
<text x="111.9" y="154.7">CAP2A S2</text>
<text x="27" y="157.3">CAP1B S2</text>
<text x="27.2" y="159.8">CAP2A S2</text>
<text x="51.3" y="157.3">AUDIO OUT S2</text>
<text x="52.2" y="159.8">EXT IN S2</text>
<text x="27" y="162.4">CAP2B S2</text>
<text x="32.8" y="164.9">RES</text>
<text x="33.3" y="167.4">PHI</text>
<text x="52.2" y="167.4">POT Y S2</text>
<text x="52.2" y="164.9">POT X S2</text>
<text x="52.2" y="162.4">VCC</text>
<text x="32.8" y="172.5">CS2</text>
<text x="33.7" y="170">RW</text>
<text x="52.2" y="170">D7</text>
<text x="52.2" y="172.5">D6</text>
<text x="34.2" y="175.1">A0</text>
<text x="34.2" y="177.6">A1</text>
<text x="52.2" y="175.1">D5</text>
<text x="52.2" y="177.6">D4</text>
<text x="10.3" y="186">D</text>
<text x="34.2" y="180.1">A2</text>
<text x="34.2" y="182.7">A3</text>
<text x="34.2" y="185.2">A4</text>
<text x="52.2" y="180.1">D3</text>
<text x="52.2" y="182.7">D2</text>
<text x="52.2" y="185.2">D1</text>
<text x="285.3" y="186">D</text>
<text x="32.6" y="187.8">GND</text>
<text x="52.2" y="187.8">D0</text>
<text x="35" y="200">1</text>
<text x="85" y="200">2</text>
<text x="135" y="200">3</text>
<text x="185" y="200">4</text>
<text x="235" y="200">5</text>
<text x="285" y="200">6</text>
</g>
<g font-size="1.3" fill="#0000c2">
<text x="14.2" y="16">Pico board</text>
<text x="105" y="16.5">Audio mixer</text>
<text x="157.7" y="16.7">Audio out circuit</text>
<text x="163.7" y="53">Left</text>
<text x="162.3" y="58.1">Right</text>
<text x="109.1" y="71.1">Audio mono/stereo jumper</text>
<text x="15.6" y="87.6">SID socket 1 and 2</text>
<text x="78.3" y="87.1">SID 1</text>
<text x="95.9" y="90.1">Filter capacitors</text>
<text x="148.8" y="110.2">filter bypass</text>
<text x="150.4" y="108.2">MOS8580</text>
<text x="183.2" y="108.9">Ext in decoupling</text>
<text x="78" y="124.7">SID 2</text>
<text x="95.4" y="128.5">Filter capacitors</text>
<text x="148.8" y="147">filter bypass</text>
<text x="150.4" y="145">MOS8580</text>
<text x="183.2" y="145.8">Ext in decoupling</text>
</g>
<g font-size="1.3" fill="#006464">
<text x="43.6" y="21.3">Pico</text>
<text x="44.3" y="18.8">U1</text>
<text x="245.6" y="23.3">Q1</text>
<text x="249.7" y="23.3">MMBT2222A</text>
<text x="31" y="26.4">GPIO0</text>
<text x="31" y="28.9">GPIO1Raspberry Pi Pico</text>
<text x="55.4" y="26.4">VBUS</text>
<text x="55.7" y="28.9">VSYS</text>
<text x="130.4" y="28.9">DG467</text>
<text x="130.4" y="26.4">U5</text>
<text x="223" y="28">10k</text>
<text x="223.4" y="25.5">R2</text>
<text x="258.2" y="28.1">C14</text>
<text x="31" y="31.5">GND</text>
<text x="31" y="34">GPIO2</text>
<text x="53.3" y="34">3V3_EN</text>
<text x="56.4" y="31.5">GND</text>
<text x="211.6" y="33.5">J11</text>
<text x="231.5" y="33.2">C10</text>
<text x="231.5" y="35.7">1000pF</text>
<text x="258.2" y="30.6">100nF</text>
<text x="31" y="36.5">GPIO3</text>
<text x="31" y="39.1">GPIO4</text>
<text x="31" y="41.6">GPIO5</text>
<text x="47.5" y="41.6">GPIO28_ADC2</text>
<text x="51.1" y="39.1">ADC_VREF</text>
<text x="56.7" y="36.5">3V3</text>
<text x="121.2" y="39.1">NC</text>
<text x="129.2" y="38.2" transform="rotate(-90 129.2 38.2)">IN</text>
<text x="131.1" y="39.1">COM</text>
<text x="211.6" y="36">6581</text>
<text x="223.4" y="40.6">R3</text>
<text x="239.5" y="41.6">470pF</text>
<text x="240.6" y="39.1">C12</text>
<text x="250.7" y="38.2">R6</text>
<text x="250.7" y="40.8">1k</text>
<text x="263.5" y="40.8">10uF</text>
<text x="264" y="38.8">C16</text>
<text x="31" y="44.2">GND</text>
<text x="31" y="46.7">GPIO6</text>
<text x="47.5" y="46.7">GPIO27_ADC1</text>
<text x="55.3" y="44.2">AGND</text>
<text x="86.4" y="44.2">R1</text>
<text x="86.4" y="46.7">10k</text>
<text x="121.2" y="44.2">V-</text>
<text x="129.2" y="45.2" transform="rotate(-90 129.2 45.2)">GND</text>
<text x="132.5" y="44.2">V+</text>
<text x="190.5" y="45.7">J8</text>
<text x="223.6" y="43.1">1k</text>
<text x="31" y="49.2">GPIO7</text>
<text x="31" y="51.8">GPIO8</text>
<text x="47.5" y="49.2">GPIO26_ADC0</text>
<text x="56.3" y="51.8">RUN</text>
<text x="85.1" y="51.8">SW1</text>
<text x="245.6" y="53.8">Q2</text>
<text x="249.7" y="53.8">MMBT2222A</text>
<text x="31" y="54.3">GPIO9</text>
<text x="31" y="56.9">GND</text>
<text x="31" y="59.4">GPIO10</text>
<text x="53.4" y="59.4">GPIO21</text>
<text x="53.4" y="54.3">GPIO22</text>
<text x="56.4" y="56.9">GND</text>
<text x="85.1" y="54.3">RST</text>
<text x="121.1" y="58.4">D5 MBR120</text>
<text x="223" y="58.5">10k</text>
<text x="223.4" y="55.9">R4</text>
<text x="258.2" y="58.6">C15</text>
<text x="31" y="61.9">GPIO11</text>
<text x="31" y="64.5">GPIO12</text>
<text x="53.4" y="64.5">GPIO19</text>
<text x="53.4" y="61.9">GPIO20</text>
<text x="121.1" y="65.7">D6 MBR120</text>
<text x="174" y="61.4">SJ1-3525N</text>
<text x="211.6" y="64">J12</text>
<text x="231.5" y="63.6">C11</text>
<text x="258.2" y="61.1">100nF</text>
<text x="31" y="67">GPIO13</text>
<text x="31" y="69.6">GND</text>
<text x="53.4" y="67">GPIO18</text>
<text x="56.4" y="69.6">GND</text>
<text x="211.6" y="66.5">6581</text>
<text x="223.4" y="71.1">R5</text>
<text x="231.5" y="66.2">1000pF</text>
<text x="240.6" y="69.6">C13</text>
<text x="250.7" y="68.7">R7</text>
<text x="250.7" y="71.3">1k</text>
<text x="263.5" y="71.3">10uF</text>
<text x="264" y="69.3">C17</text>
<text x="31" y="72.1">GPIO14</text>
<text x="31" y="74.6">GPIO15</text>
<text x="44.2" y="75.7" transform="rotate(-90 44.2 75.7)">SWCLK</text>
<text x="46.7" y="75.7" transform="rotate(-90 46.7 75.7)">GND</text>
<text x="49.2" y="75.7" transform="rotate(-90 49.2 75.7)">SWDIO</text>
<text x="53.4" y="74.6">GPIO16</text>
<text x="53.4" y="72.1">GPIO17</text>
<text x="223.6" y="73.6">1k</text>
<text x="239.5" y="72.1">470pF</text>
<text x="89.7" y="92.7">J3</text>
<text x="113.1" y="92.7">J9</text>
<text x="31.3" y="100">SID1 (DIP28-Wide-socket)</text>
<text x="43.3" y="97.5">J1</text>
<text x="92" y="98.8">C3</text>
<text x="92" y="101.3">22nF</text>
<text x="113.5" y="98.8">C7</text>
<text x="113.5" y="101.3">22nF</text>
<text x="153.1" y="100">J13</text>
<text x="160.1" y="101.3">330k</text>
<text x="160.6" y="98.8">R18</text>
<text x="188.7" y="100">100nF</text>
<text x="189.8" y="97.5">C27</text>
<text x="197" y="101.3">100k</text>
<text x="197.4" y="98.8">R20</text>
<text x="220.5" y="100">100nF</text>
<text x="221.6" y="97.5">C29</text>
<text x="244.6" y="101.8">100nF</text>
<text x="245.7" y="99.3">C31</text>
<text x="153.8" y="102.1">BP</text>
<text x="91.8" y="111.9">C2</text>
<text x="113.4" y="111.9">C6</text>
<text x="81.5" y="115.3" transform="rotate(-90 81.5 115.3)">S1 6581/8580 J1</text>
<text x="91.8" y="114.4">470pF</text>
<text x="103.3" y="114.8" transform="rotate(-90 103.3 114.8)">S1 6581/8580 J2</text>
<text x="113.4" y="114.4">470pF</text>
<text x="89.7" y="130.8">J4</text>
<text x="112.5" y="130.8">J10</text>
<text x="92" y="136.9">C5</text>
<text x="113.5" y="136.9">C9</text>
<text x="153.1" y="136.9">J14</text>
<text x="160.6" y="135.6">R19</text>
<text x="188.7" y="136.9">100nF</text>
<text x="189.8" y="134.3">C28</text>
<text x="197.4" y="135.6">R21</text>
<text x="220.5" y="136.9">100nF</text>
<text x="221.6" y="134.3">C30</text>
<text x="245.7" y="136.1">C32</text>
<text x="92" y="139.4">22nF</text>
<text x="113.5" y="139.4">22nF</text>
<text x="153.6" y="138.9">BP</text>
<text x="160.1" y="138.1">330k</text>
<text x="197" y="138.1">100k</text>
<text x="244.6" y="138.6">100nF</text>
<text x="43.3" y="148.3">J2</text>
<text x="91.8" y="150">C4</text>
<text x="113.4" y="150">C8</text>
<text x="31.3" y="150.8">SID2 (DIP28-Wide-socket)</text>
<text x="81.5" y="153.4" transform="rotate(-90 81.5 153.4)">S2 6581/8580 J1</text>
<text x="91.8" y="152.5">470pF</text>
<text x="103.3" y="152.9" transform="rotate(-90 103.3 152.9)">S2 6581/8580 J2</text>
<text x="113.4" y="152.5">470pF</text>
<text x="141" y="176.7">Power and pins</text>
</g>
<g font-size="1.3" fill="#a90000">
<text x="28.5" y="25.4">1</text>
<text x="28.5" y="27.9">2</text>
<text x="60.9" y="27.9">39</text>
<text x="60.9" y="25.4">40</text>
<text x="241.9" y="29.2">1</text>
<text x="248.9" y="26.1" transform="rotate(-90 248.9 26.1)">3</text>
<text x="28.5" y="30.5">3</text>
<text x="28.5" y="33">4</text>
<text x="28.5" y="35.5">5</text>
<text x="60.9" y="35.5">36</text>
<text x="60.9" y="33">37</text>
<text x="60.9" y="30.5">38</text>
<text x="128.2" y="35" transform="rotate(-90 128.2 35)">3</text>
<text x="248.9" y="33.7" transform="rotate(-90 248.9 33.7)">2</text>
<text x="28.5" y="38.1">6</text>
<text x="28.5" y="40.6">7</text>
<text x="60.9" y="40.6">34</text>
<text x="60.9" y="38.1">35</text>
<text x="118.7" y="38.1">1</text>
<text x="136.5" y="38.1">6</text>
<text x="28.5" y="43.2">8</text>
<text x="28.5" y="45.7">9</text>
<text x="60.9" y="45.7">32</text>
<text x="60.9" y="43.2">33</text>
<text x="118.7" y="43.2">2</text>
<text x="128.2" y="47.7" transform="rotate(-90 128.2 47.7)">4</text>
<text x="136.5" y="43.2">5</text>
<text x="186.7" y="46.4" transform="rotate(-90 186.7 46.4)">1</text>
<text x="27.9" y="48.2">10</text>
<text x="27.9" y="50.8">11</text>
<text x="27.9" y="53.3">12</text>
<text x="60.9" y="53.3">29</text>
<text x="60.9" y="50.8">30</text>
<text x="60.9" y="48.2">31</text>
<text x="181.6" y="49.5">10</text>
<text x="182.2" y="52">2</text>
<text x="27.9" y="55.9">13</text>
<text x="27.9" y="58.4">14</text>
<text x="60.9" y="58.4">27</text>
<text x="60.9" y="55.9">28</text>
<text x="181.6" y="54.6">11</text>
<text x="182.2" y="57.1">3</text>
<text x="241.9" y="59.7">1</text>
<text x="248.9" y="56.6" transform="rotate(-90 248.9 56.6)">3</text>
<text x="27.9" y="60.9">15</text>
<text x="27.9" y="63.5">16</text>
<text x="60.9" y="63.5">25</text>
<text x="60.9" y="60.9">26</text>
<text x="248.9" y="64.2" transform="rotate(-90 248.9 64.2)">2</text>
<text x="27.9" y="66">17</text>
<text x="27.9" y="68.6">18</text>
<text x="27.9" y="71.1">19</text>
<text x="60.9" y="71.1">22</text>
<text x="60.9" y="68.6">23</text>
<text x="60.9" y="66">24</text>
<text x="27.9" y="73.6">20</text>
<text x="60.9" y="73.6">21</text>
<text x="43.2" y="78.8" transform="rotate(-90 43.2 78.8)">41</text>
<text x="45.7" y="78.8" transform="rotate(-90 45.7 78.8)">42</text>
<text x="48.2" y="78.8" transform="rotate(-90 48.2 78.8)">43</text>
<text x="39.3" y="102.8">1</text>
<text x="39.3" y="105.4">2</text>
<text x="39.3" y="107.9">3</text>
<text x="47.6" y="107.9">26</text>
<text x="47.6" y="105.4">27</text>
<text x="47.6" y="102.8">28</text>
<text x="86.3" y="102.8">1</text>
<text x="86.3" y="105.4">2</text>
<text x="86.3" y="107.9">3</text>
<text x="107.9" y="102.8">1</text>
<text x="107.9" y="105.4">2</text>
<text x="107.9" y="107.9">3</text>
<text x="39.3" y="110.5">4</text>
<text x="39.3" y="113">5</text>
<text x="47.6" y="113">24</text>
<text x="47.6" y="110.5">25</text>
<text x="39.3" y="115.5">6</text>
<text x="39.3" y="118.1">7</text>
<text x="47.6" y="118.1">22</text>
<text x="47.6" y="115.5">23</text>
<text x="38.7" y="125.7">10</text>
<text x="39.3" y="120.6">8</text>
<text x="39.3" y="123.2">9</text>
<text x="47.6" y="125.7">19</text>
<text x="47.6" y="123.2">20</text>
<text x="47.6" y="120.6">21</text>
<text x="38.7" y="128.2">11</text>
<text x="38.7" y="130.8">12</text>
<text x="47.6" y="130.8">17</text>
<text x="47.6" y="128.2">18</text>
<text x="38.7" y="133.3">13</text>
<text x="38.7" y="135.9">14</text>
<text x="47.6" y="135.9">15</text>
<text x="47.6" y="133.3">16</text>
<text x="86.3" y="140.9">1</text>
<text x="86.3" y="143.5">2</text>
<text x="107.9" y="140.9">1</text>
<text x="107.9" y="143.5">2</text>
<text x="86.3" y="146">3</text>
<text x="107.9" y="146">3</text>
<text x="39.3" y="153.6">1</text>
<text x="47.6" y="153.6">28</text>
<text x="39.3" y="156.2">2</text>
<text x="39.3" y="158.7">3</text>
<text x="39.3" y="161.3">4</text>
<text x="47.6" y="161.3">25</text>
<text x="47.6" y="158.7">26</text>
<text x="47.6" y="156.2">27</text>
<text x="39.3" y="163.8">5</text>
<text x="39.3" y="166.3">6</text>
<text x="47.6" y="166.3">23</text>
<text x="47.6" y="163.8">24</text>
<text x="39.3" y="168.9">7</text>
<text x="39.3" y="171.4">8</text>
<text x="39.3" y="174">9</text>
<text x="47.6" y="174">20</text>
<text x="47.6" y="171.4">21</text>
<text x="47.6" y="168.9">22</text>
<text x="38.7" y="176.5">10</text>
<text x="38.7" y="179">11</text>
<text x="47.6" y="179">18</text>
<text x="47.6" y="176.5">19</text>
<text x="38.7" y="181.6">12</text>
<text x="38.7" y="184.1">13</text>
<text x="47.6" y="184.1">16</text>
<text x="47.6" y="181.6">17</text>
<text x="38.7" y="186.7">14</text>
<text x="47.6" y="186.7">15</text>
</g>
<g font-size="1.3" fill="#840084">
<text x="130.4" y="31.5">Vishay</text>
<text x="130.4" y="34">1</text>
<text x="22.3" y="94.2">LouD:DIP-28_W15.24mm_Socket_enlargedholes</text>
<text x="22.3" y="145">LouD:DIP-28_W15.24mm_Socket_enlargedholes</text>
</g>
<g font-size="1.3" fill="#aaa">
<text x="124.4" y="74.9">1</text>
<text x="124.4" y="77.4">2</text>
</g>
<g font-size="1.3" fill="#989898">
<text x="130.8" y="75.9">J5</text>
<text x="130.8" y="78.4">Stereo/Mono</text>
</g>
<text font-size="1.3" fill="#725600" x="141" y="194.1">File: power-pins.kicad_sch</text>
</svg>
